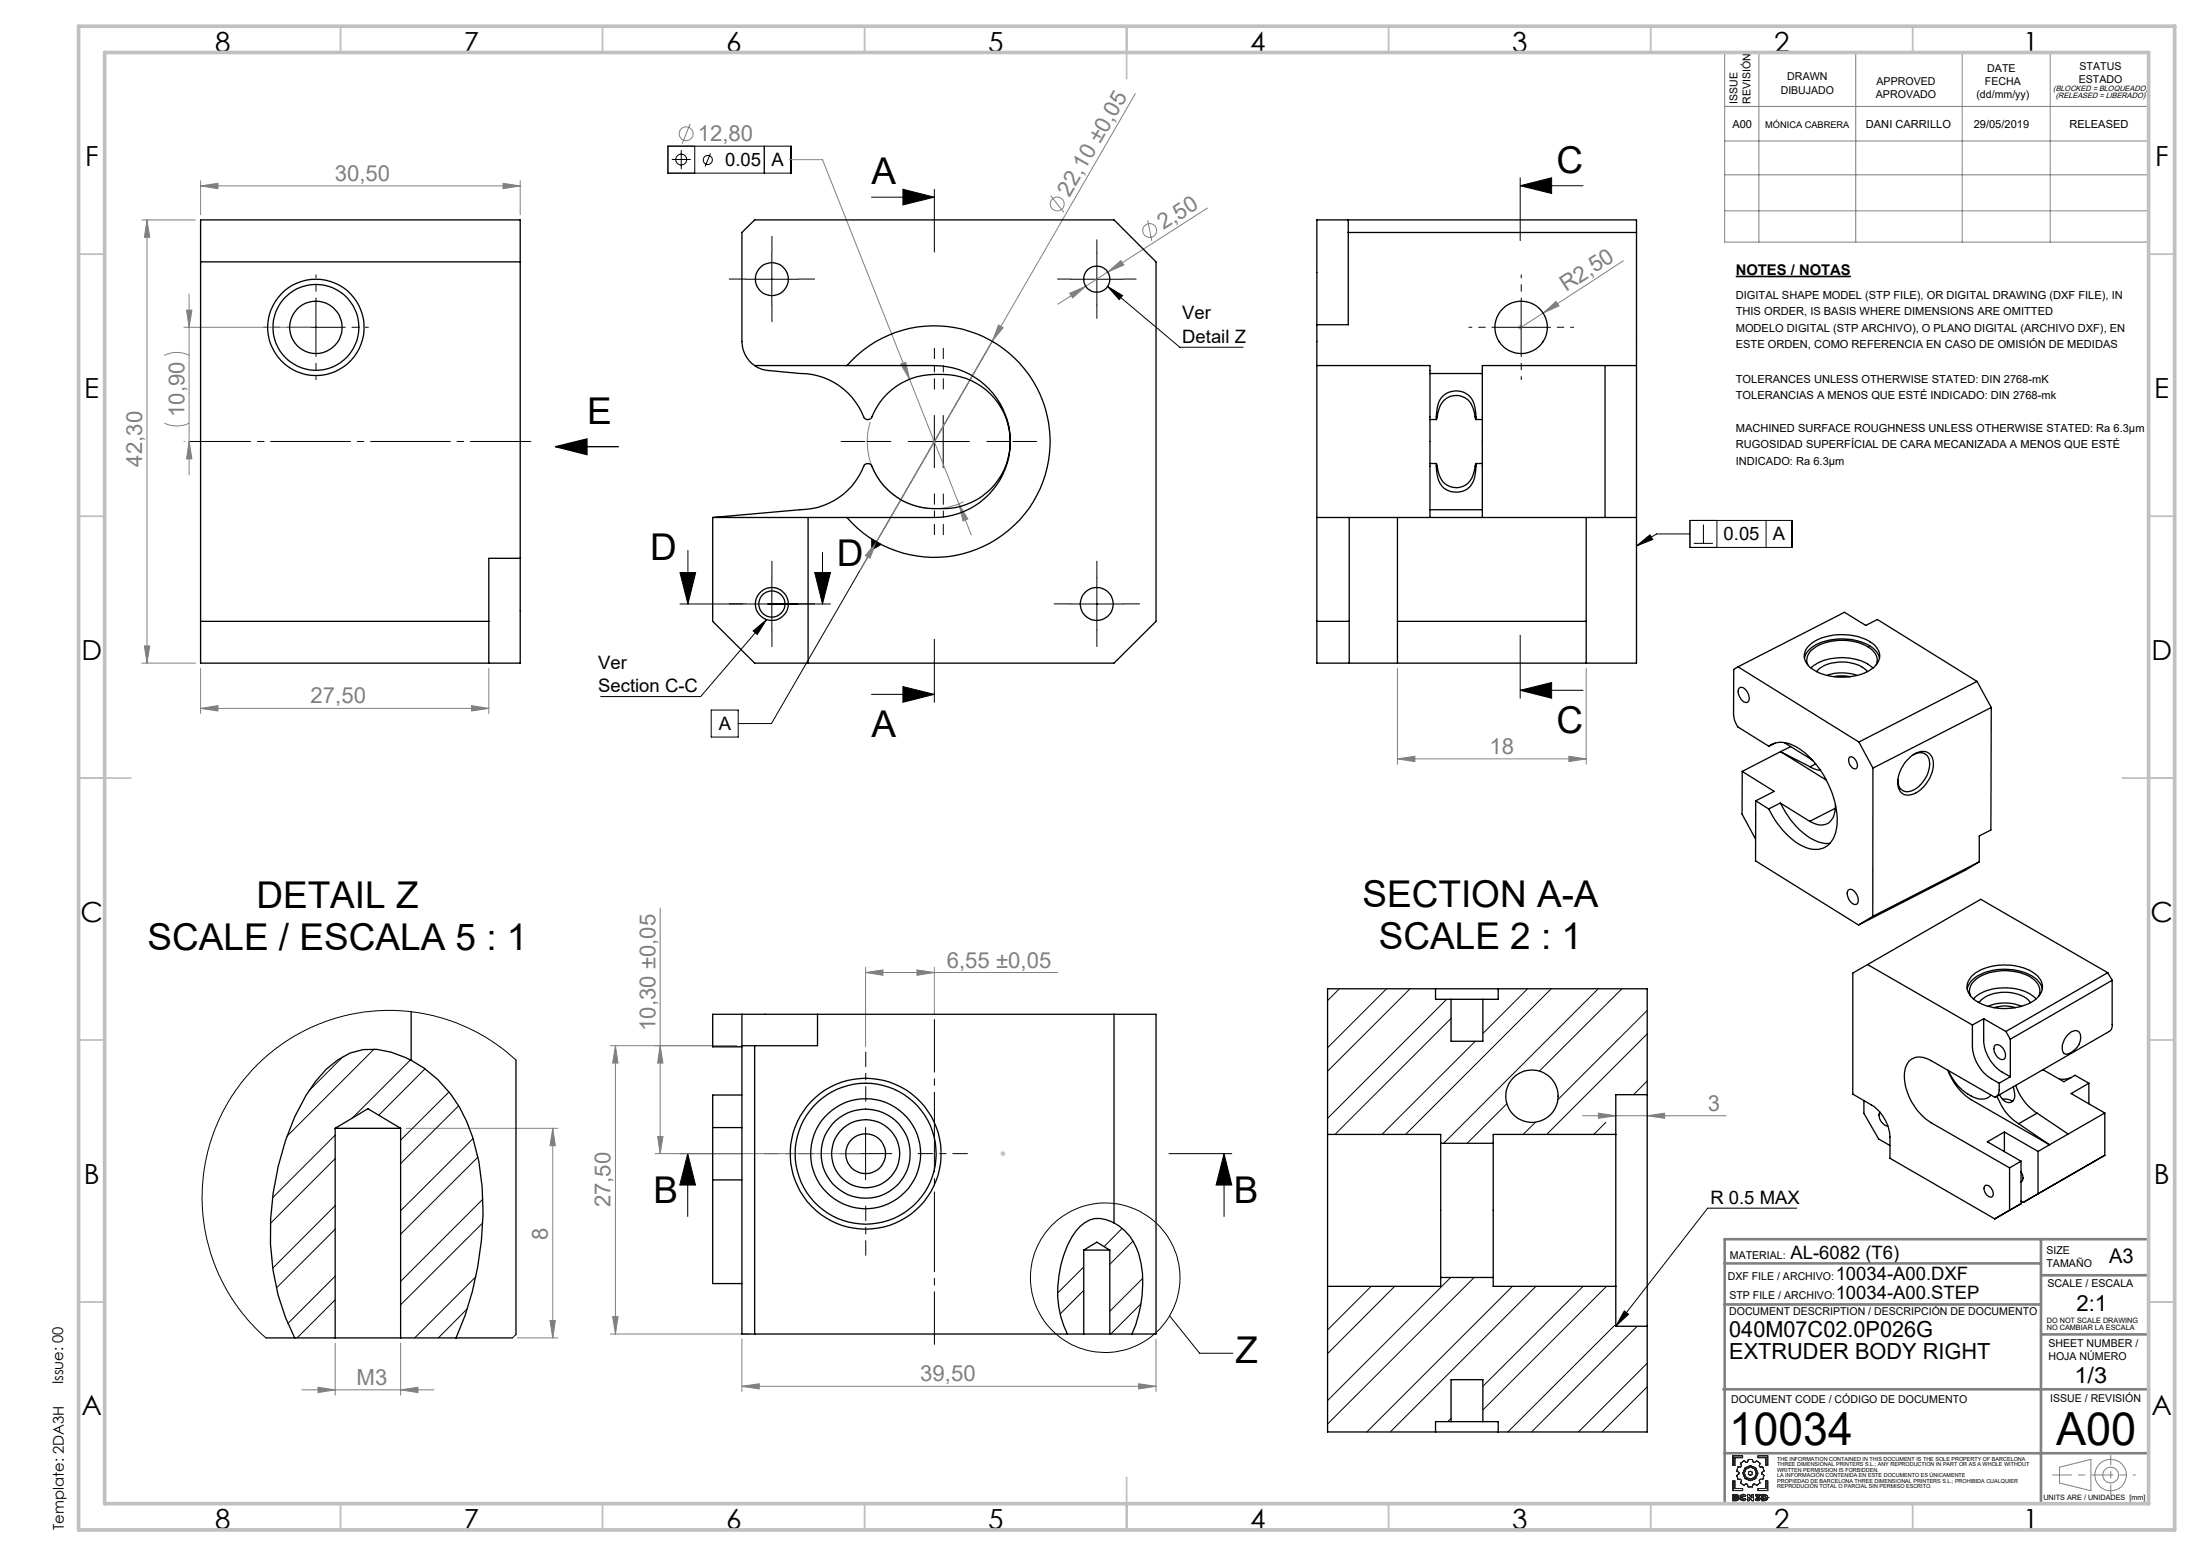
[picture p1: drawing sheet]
<svg xmlns="http://www.w3.org/2000/svg" width="420mm" height="297mm" viewBox="0 0 420 297" stroke-linecap="round" stroke-linejoin="round" font-family="sans-serif">
<path d="M331.2 52.8h22" fill="none" stroke="#000" stroke-width=".32"/>
<g fill="none" stroke="#808080" stroke-width=".19">
<path d="M216.6 17.9l-49.3 85.5M329.1 10h80.9v36.2h-80.9zM335.6 10v36.2M354.1 10v36.2M374.4 10v36.2M391.2 10v36.2M38.3 35.5l3.3-.5v1zM38.3 34.5v6.5M38.3 35.5h61M96 35l3.3 .5-3.3 .5zM99.3 34.5v6.5M131.7 23.6l-1.5 3.8"/>
<path d="M150.6 30.5h6.4l16.6 41.9M200.5 37.3l2.5 3.2M230.4 39.7l-19 12.2M329.1 20.3h80.9M329.1 26.9h80.9M329.1 33.4h80.9M27.1 42h10.2M28 42v84.6M28 42l.6 3.3h-1zM35.6 59.2h1l-.5 3.3zM36.1 56.1v34.5M204.1 56l3.1-1.4-2.5 2.3z"/>
<path d="M207.2 54.6l-5.3 3.5M211.4 51.9l2.5-2.2 .6 .9zM211.4 51.9l-4.2 2.7M219 42l.8 4M294.5 59.8l2.4-2.3 .6 .9zM294.5 59.8l-4.2 2.7M309.8 49.8l-15.3 10M329.1 40.2h80.9M31.4 67.8a5.2 5.2 0 0 1 4.7 0M35.1 62.5h24.2M171.9 69.5l.9-.4 .8 3.3zM173.6 72.4l9.4 23.8"/>
<path d="M189.3 65.2l-25.2 43.7M190.5 62.1l.9 .4-2.1 2.7zM31.4 80.7a5.2 5.2 0 0 0 4.7 0M35.1 84.3h.2M36.1 84.3l.5 3.3h-1zM166.1 80.5a12.8 12.8 0 0 0 3.9 13.5 12.8 12.8 0 0 0 13.9 1.8M183 96.2l1.7 2.9-.9 .3zM183 96.2l2.3 5.9M167.3 103.4l-1.3 3.1-.9-.5zM27.1 126.6h10.2M27.6 123.3h1l-.6 3.3zM38.3 135.2l3.3-.5v1z"/>
<path d="M38.3 127.6v8.6M38.3 135.2h55M90 134.7l3.3 .5-3.3 .5zM93.3 127.6v8.6M266.7 127.6v18.3M302.7 127.6v18.3M266.7 144.8l3.3-.4v1zM266.7 144.8h36M299.4 144.4l3.3 .4-3.3 .6zM126 173.3v46.9M116.5 199.6h24.1M117.4 199.6l.5 3.3h-1z"/>
<path d="M117.4 199.6v55M126 199.6l.5 3.3h-1zM165.2 185.6l3.3-.5v1.1zM165.2 184.6v15.2M165.2 185.6h36.6M175 185.1l3.3 .5-3.3 .6zM178.3 184.6v9M77.5 215.4h29M105.5 215.4l.5 3.3h-1zM105.5 215.4v40M125.5 216.9h1l-.5 3.3zM302 213h27.4"/>
<path d="M305 212.5l3.3 .5-3.3 .5zM314.3 213l3.3-.5v1zM125 220.2h39.2M64 256.4v9.9M76.4 256.4v9.9M98.7 255.4h7.8M105 252.1h1l-.5 3.3zM116.5 254.6h26.5M116.9 251.3h1l-.5 3.3zM141.6 255.6v10M220.6 255.6v10M57.6 265.3h25.2"/>
<path d="M60.7 264.8l3.3 .5-3.3 .5zM76.4 265.3l3.4-.5v1zM141.6 264.6l3.3-.5v1zM141.6 264.6h79M217.3 264.1l3.3 .5-3.3 .5zM393 280.1l6-1.6v6l-6-1.4z"/>
<circle cx="130.9" cy="25.5" r="1.32"/>
<circle cx="201.7" cy="38.9" r="1.32"/>
<circle cx="219.4" cy="44" r="1.33"/>
<circle cx="402.7" cy="281.6" r="3"/>
<circle cx="402.8" cy="281.5" r="1.49"/>
</g>
<g fill="none" stroke="#000" stroke-width=".19">
<path d="M127.5 27.9h23.5v5.2h-23.5zM128.2 30.4h3.6M130 28.6v3.7M132.6 27.9v5.2M135.6 29.3l-1.1 2.5M145.8 27.9v5.2M166.3 37.6h12M172.3 36.1l6 1.5-6 1.5zM178.3 36.1v12M290.1 35.5l6-1.6v3zM290.1 35.5h12M290.1 33.9v12"/>
<path d="M60.3 57.5v10M142.3 53.3h10M147.3 48.3v10M204.3 53.3h10M209.3 48.3v10M211.3 54.7l2.9 1.7-.6 .8zM211.3 54.7l13.8 11.6h12.1M290.3 57.5v10M55.3 62.5h10M178.3 79.3v10M180 79.3v10M285.3 62.5h10"/>
<path d="M173.3 84.3h11.7M322.5 99.3h19.4v5.2h-19.4zM327.6 99.3v5.2M337 99.3v5.2M129.8 109.3h3l-1.5 6zM129.8 115.3h12M131.3 105.1v10.2M142.3 115.3h16.2M146.3 118.3l-12.6 14.7h-19.1M147.3 110.3v10M155.5 109.3h3l-1.5 6zM157 105.4v9.9"/>
<path d="M166.3 102.9l1.8 1-1.8 1.1zM167.3 103.4l-20.1 34.7h-6.3M204.3 115.3h10M209.3 110.3v10M312.3 104.2l2.6-2.1 .5 .9zM322.5 101.9h-6.4l-3.8 2.3M323.2 103.7h3.6M325 100.1v3.6M135.7 135.5h5.2v5.2h-5.2zM143.7 120.4l2.6-2.1-1.8 2.8zM166.3 132.5h12M172.3 131.1l6 1.4-6 1.6z"/>
<path d="M178.3 122v12.1M290.1 131.8l6-1.5v3zM290.1 121.2v12.1M290.1 131.8h12M165.2 215.2v10M129.7 220.2h12M131.2 220.2l1.5 6h-3zM131.2 220.2v12M160.2 220.2h10M223.1 220.2h12M233.6 220.2l1.5 6h-3zM233.6 220.2v12"/>
<path d="M342.9 230.6h-17l-17.6 22.5M223.2 251.1l5.7 7.2h6.4M310 250.2l.8 .7-2.5 2.2z"/>
<circle cx="130" cy="30.5" r="1.04"/>
<circle cx="135.1" cy="30.5" r=".87"/>
<circle cx="210.9" cy="243.9" r="14.3"/>
</g>
<path d="M106 85.3l6-1.5v3zM106 85.3h12" fill="none" stroke="#000" stroke-width=".25"/>
<g fill="none" stroke="#191924" stroke-width=".19">
<path d="M330.7 277.9h1.8v.3h-1.5v1.5h-.3zM332.1 279.3l.7-.5 .4 .3 .3-.1 .1-.4h.8l.1 .4 .3 .1 .4-.3 .7 .5-.2 .5 .2 .2h.5l.2 .8-.4 .3v.2l.4 .3-.2 .8h-.5l-.2 .2 .1 .5-.6 .4-.4-.3-.3 .1-.1 .5h-.8l-.2-.5-.2-.1-.4 .3-.7-.4 .2-.5-.2-.2h-.5l-.2-.8 .4-.3v-.2l-.4-.3 .2-.8h.5l.2-.2zM335.5 277.9h1.8v1.8h-.3v-1.5h-1.5zM330.7 282.7h.3v1.4h1.5v.4h-1.8zM331 285.5l.4 .1-.4 .1zM331 286l.4 .1-.4 .1zM331.3 285.3l.3 .1 .1 .1M331.3 285.3h.2l.2 .2M331.3 285.3h-.6v1.2l.9-.1 .2-.3M331.4 285.6h.1M331.4 286.1h.1M331.7 285.5l-.2 .3 .3 .3"/>
<path d="M331.7 285.5h.1M331.8 286.1h.1M332 285.9l.2 .3 .4 .3 .6-.3M332 285.9l.1 .3 .2 .2 .5 .1 .4-.3M332 285.9h.1M332.4 285.9l.1 .2 .2 .1 .2-.2M332.4 285.9l.1 .2 .4-.1M332.4 285.9h.1M332.9 285.7l-.2-.2-.3 .1v.3M332.9 285.7l-.4-.1-.1 .3M332.9 286l.3 .2M333.2 285.5l-.5-.3-.5 .2-.2 .5"/>
<path d="M333.2 285.5l-.4-.3-.5 .1-.3 .6M333.2 285.5l-.3 .2M333.5 285.3h.3l.5 .6v-.6h.3v1.2h-.3l-.5-.7v.7h-.3zM335.1 286l.3 .2 .2-.1-.2 .1zM335.1 286l-.2 .2M335.5 284.1h1.5v-1.4h.3v1.8h-1.8zM335.6 286.1l-.4-.2v-.2l.3-.2h-.5v-.2h.8v.2l-.2 .2 .3 .4M335.6 286.1h.1M335.9 286.1l-.2 .3-.3 .1-.5-.3M335.9 286.1l-.2 .3-.4 .1-.4-.3M335.9 286.1h.1M336.2 285.3h.5l.5 .2 .2 .4-.3 .4-.9 .2z"/>
<path d="M336.6 285.5l.3 .1v.5h-.3zM337 285.9h.1M337.4 285.9h.1"/>
<circle cx="334" cy="281.2" r="1.14"/>
<circle cx="334" cy="281.2" r=".39"/>
<circle cx="334" cy="281.2" r="1.45"/>
</g>
<path d="M289.6 62.5h1M289.7 62.1l.7 .7M290.1 62v1M290.4 62.1l-.7 .7M177.8 84.3h1M177.9 83.9l.7 .7M178.3 83.8v1M178.6 83.9l-.7 .7M191 219.8l.7 .8M191.4 219.7v1M191.7 219.8l-.7 .8M190.9 220.2h1" fill="none" stroke="#c0c0c0" stroke-width=".19"/>
<path d="M36.3 84.3h65" fill="none" stroke="#000" stroke-width=".19" stroke-dasharray="15.2 1.3 1.3 1.3" stroke-dashoffset="3.7"/>
<path d="M60.3 57.5v-5M290.3 57.5v-5M55.3 62.5h-5M60.3 67.5v5M65.3 62.5h5M285.3 62.5h-5M290.3 67.5v5M295.3 62.5h5" fill="none" stroke="#000" stroke-width=".19" stroke-dasharray="15.2 1.3 1.3 1.3" stroke-dashoffset="14.6"/>
<g fill="none" stroke="#000" stroke-width=".19" stroke-dasharray="15.2 1.3 1.3 1.3">
<path d="M142.3 53.3h-3.1M147.3 48.3v-3.2M147.3 58.3v3.1M152.3 53.3h3.2M204.3 53.3h-2.5M209.3 48.3v-2.5M209.3 58.3v2.5M214.3 53.3h2.5M142.3 115.3h-3.1M147.3 110.3v-3.2M152.3 115.3h3.2M204.3 115.3h-3.1"/>
<path d="M209.3 110.3v-3.2M214.3 115.3h3.2M147.3 120.3v3.1M209.3 120.3v3.1"/>
</g>
<path d="M178.3 74.3v-7.8M180 74.3v-7.8M168.3 84.3h-7.8M170 84.3h-7.8M178.3 94.3v7.8M180 94.3v7.8M188.3 84.3h7.8M190 84.3h7.8" fill="none" stroke="#000" stroke-width=".19" stroke-dasharray="15.2 1.3 1.3 1.3" stroke-dashoffset="13.2"/>
<path d="M178.3 194.6v62" fill="none" stroke="#000" stroke-width=".19" stroke-dasharray="15.2 1.3 1.3 1.3" stroke-dashoffset="5.2"/>
<path d="M165.2 210.2v-9.4M155.2 220.2h-9.4M165.2 230.2v9.4M175.2 220.2h9.4" fill="none" stroke="#000" stroke-width=".19" stroke-dasharray="15.2 1.3 1.3 1.3" stroke-dashoffset="12.4"/>
<path d="M391.7 281.5h11.1" fill="none" stroke="#808080" stroke-width=".19" stroke-dasharray="15.2 1.3 1.3 1.3" stroke-dashoffset="11.6"/>
<path d="M402.8 281.5h4.7" fill="none" stroke="#808080" stroke-width=".19" stroke-dasharray="15.2 1.3 1.3 1.3" stroke-dashoffset="14.8"/>
<path d="M402.8 277.8v7.4" fill="none" stroke="#808080" stroke-width=".19" stroke-dasharray="15.2 1.3 1.3 1.3" stroke-dashoffset="13.4"/>
<path d="M329.1 236.5h80.9v50.5h-80.9zM389.5 236.5v50.5M329.1 249h60.4M329.1 241.2h60.4M389.5 243.4h20.5M389.5 254.7h20.5M328.9 265.2h81.1M329.1 277.4h80.9" fill="none" stroke="#808080" stroke-width=".5"/>
<g fill="none" stroke="#c0c0c0" stroke-width=".35">
<path d="M65 5v5M115 5v5M165 5v5M215 5v10M265 5v5M315 5v5M365 5v5M15 48.5h5M410 48.5h5M15 98.5h5M410 98.5h5M15 148.5h10"/>
<path d="M405 148.5h10M15 198.5h5M410 198.5h5M15 248.5h5M410 248.5h5M65 287v5M115 287v5M165 287v5M215 282v10M265 287v5M315 287v5M365 287v5"/>
</g>
<path d="M15 5h400v287h-400zM20 10h390v277h-390z" fill="none" stroke="#c0c0c0" stroke-width=".7"/>
<g fill="#000">
<path d="M106 85.3l6-1.5v3z"/>
<path d="M172.3 36.1l6 1.5-6 1.5zM172.3 131.1l6 1.4-6 1.6z"/>
<path d="M290.1 35.5l6-1.6v3zM290.1 131.8l6-1.5v3z"/>
<path d="M211.3 54.7l2.9 1.7-.6 .8zM143.7 120.4l2.6-2.1-1.8 2.8zM166.3 102.9l1.8 1-1.8 1.1zM312.3 104.2l2.6-2.1 .5 .9zM310 250.2l.8 .7-2.5 2.2z"/>
<path d="M155.5 109.3h3l-1.5 6zM129.8 109.3h3l-1.5 6zM233.6 220.2l1.5 6h-3zM131.2 220.2l1.5 6h-3z"/>
</g>
<g fill="#808080">
<path d="M294.5 59.8l2.4-2.3 .6 .9z"/>
<path d="M90 134.7l3.3 .5-3.3 .5zM38.3 135.2l3.3-.5v1z"/>
<path d="M299.4 144.4l3.3 .4-3.3 .6zM266.7 144.8l3.3-.4v1z"/>
<path d="M183 96.2l.8 3.2 .9-.3zM171.9 69.5l1.7 2.9-.8-3.3zM305 212.5l3.3 .5-3.3 .5zM314.3 213l3.3-.5v1z"/>
<path d="M60.7 264.8l3.3 .5-3.3 .5zM76.4 265.3l3.4-.5v1z"/>
<path d="M96 35l3.3 .5-3.3 .5zM38.3 35.5l3.3-.5v1z"/>
<path d="M175 185.1l3.3 .5-3.3 .6zM165.2 185.6l3.3-.5v1.1zM217.3 264.1l3.3 .5-3.3 .5zM141.6 264.6l3.3-.5v1z"/>
<path d="M204.1 56l.6 .9 2.5-2.3zM211.4 51.9l3.1-1.3-.6-.9z"/>
<path d="M167.3 103.4l-2.2 2.6 .9 .5zM190.5 62.1l-1.2 3.1 2.1-2.7z"/>
<path d="M35.6 59.2h1l-.5 3.3zM36.1 84.3l.5 3.3h-1zM28 42l.6 3.3h-1zM27.6 123.3h1l-.6 3.3z"/>
<path d="M126 199.6l.5 3.3h-1zM125.5 216.9h1l-.5 3.3z"/>
<path d="M117.4 199.6l.5 3.3h-1zM116.9 251.3h1l-.5 3.3zM105.5 215.4l.5 3.3h-1zM105 252.1h1l-.5 3.3z"/>
</g>
<g fill="none" stroke="#000" stroke-width=".25">
<path d="M38.3 42h61v84.6h-61zM38.3 50h61M257.3 42v20h-6M257.3 44.4h55M144 69.8a5.6 5.6 0 0 1-2.4-4.6v-20.8l2.4-2.4h68.6l8 8v68.6l-8 8h-68.6l-8-8v-19.8M144 69.8h34.3a14.5 14.5 0 0 1 14.5 14.5 14.5 14.5 0 0 1-14.5 14.5h-42.3M144 69.8a5 5 0 0 0 2.7 .9l6 .6a13.3 13.3 0 0 1 12.3 8.6l.4 .2 .8-.2a13.3 13.3 0 0 1 13.8-8.4 12.8 12.8 0 0 1 12.8 12.8 12.8 12.8 0 0 1-12.8 12.8 13.2 13.2 0 0 1-13.8-8.4l-.4-.2a.83 .83 0 0 0-1 .5 13.1 13.1 0 0 1-12.1 8.3l-16.7 1.5M161.6 69.8a22.1 22.1 0 0 1 31.9-1.5 22.1 22.1 0 0 1 0 32 22.1 22.1 0 0 1-31.9-1.5M251.3 62v-20h61v27.8M251.3 69.8h21.6v1.5M251.3 62v7.8M251.3 69.8v29"/>
<path d="M272.9 71.3v8.8M272.9 71.3h10M282.9 71.3v8.8M306.3 69.8v29M312.3 69.8h-29.4v1.5M312.3 69.8v29M154.2 98.8v27.8M251.3 98.8v27.8h61v-27.8M251.3 98.8h61M257.5 98.8v27.8M266.7 98.8v27.8M272.9 88.5v8.8"/>
<path d="M272.9 80.1v8.4M272.9 88.5h1.2M272.9 80.1h1.2M272.9 97.3h10M272.9 97.3v1.5M274.1 88.5a8.5 8.5 0 0 0 .9 4.1 3.7 3.7 0 0 0 4.2 1.1 3.7 3.7 0 0 0 2.4-3.6l.1-1.6M274.1 80.1v-.4a5.9 5.9 0 0 1 1.3-4.1 3.6 3.6 0 0 1 3.9-.7 3.6 3.6 0 0 1 2.2 3.3l.2 1.9M274.1 88.5l.1 .4a4.1 4.1 0 0 0 2.9 4.1 3.4 3.4 0 0 0 4.2-3l.3-1.5h1.3M274.1 80.1l.1-.3a4.4 4.4 0 0 1 2.5-4.1 3.4 3.4 0 0 1 4.5 2.7l.5 1.7M281.7 80.1h1.2M282.9 88.5v8.8M282.9 80.1v8.4"/>
<path d="M282.9 97.3v1.5M302.7 98.8v27.8M38.3 118.6h55M99.3 106.6h-6v20M251.3 118.6h6.2M266.7 118.6h36M331.6 127.3l-.8 .5v8.5a4.4 4.4 0 0 0 .8 2.4l5.9 3.7M331.6 127.3l23.1 14.3M331.6 127.3l20.4-10.4 4 2.5 2.2-1.2 19.1 11.9M331.9 131.3a1.3 1.3 0 0 1 1.7 1 1.17 1.17 0 0 1-.3 1.8 2.12 2.12 0 0 1-1.5-2.7zM344.3 125.6a5.4 5.4 0 0 1 4.6-3.4 10.6 10.6 0 0 1 8.6 1.6l.8 .9 .4 .9M344.9 126.9a2.79 2.79 0 0 1 1.7-3.5 10.3 10.3 0 0 1 10.6 .6 2.49 2.49 0 0 1 .8 2.9"/>
<path d="M345.4 123.1a10.6 10.6 0 0 1 10.1-1.3 4.4 4.4 0 0 1 3.2 3 3.6 3.6 0 0 1-2.6 3.5 11 11 0 0 1-10.7-.9 2.65 2.65 0 0 1 0-4.3zM345.6 127.5a9.8 9.8 0 0 1 9.1-1.5l1.4 .5 1.3 1M346.6 128.2a6.2 6.2 0 0 1 5.3-1.8 6 6 0 0 1 4.4 1.8M348.6 128.9a9 9 0 0 1 5.8 0M349.9 129.1l1.1-.1 2.1 .1M377.3 130.1l-22.6 11.5M377.3 130.1l2.7 4.9M380 135l-22.6 11.6M380 135l-.1 23.4-2.2 1.2v4.9M332.5 147.2l6.1 3.9-3.6 1.8M332.5 147.2l-.1 8.2 2.6 4.8M335 152.9v11.4l19.6 12.3"/>
<path d="M335 152.9l2.5 1.5M337.5 142.4a4.4 4.4 0 0 1 5.1 0 17.5 17.5 0 0 1 8 15 4.8 4.8 0 0 1-3.1 4.6 7.1 7.1 0 0 1-6.4-2.5 18.6 18.6 0 0 1-3.6-5.1M338.7 141.8l-1.2 .6M339.7 153.3a14.4 14.4 0 0 0 7.4 7.5l1 .2h1.1M339.7 153.3l-2.2 1.1M339.7 153.3l5.6 3.5M339.8 143.5l8.7 5.4M339.8 143.5l5.6 2.9M339.8 143.5l-7.3 3.7M340.5 141.7l5.4 3.5M341.7 142.5l-1.9 1M345.4 146.4l.7 .4 1.2 .2"/>
<path d="M346.5 145.8l-1.1 .6M350.2 153.6a3.7 3.7 0 0 1-1.6 3.7 3.4 3.4 0 0 1-3.3-.5M350.2 154.3l-4.9 2.5M352.9 144.6a.79 .79 0 0 1 1.1 .4 1.11 1.11 0 0 1 0 1.8 1.61 1.61 0 0 1-1.1-2.2zM354.7 141.6l2.7 5M357.4 146.6v28.3M364.2 144.8a3.2 3.2 0 0 1 3.8-1.1 3.3 3.3 0 0 1 .6 4 6.2 6.2 0 0 1-4.1 4 1.99 1.99 0 0 1-2.4-2.2 6.8 6.8 0 0 1 2.1-4.7zM365.1 144.1a1.92 1.92 0 0 1 2.2-.2 1.92 1.92 0 0 1 .9 1.9 5.7 5.7 0 0 1-4 5.3 1.87 1.87 0 0 1-2-2.3M352.7 169.9a1.3 1.3 0 0 1 1.7 .9 1.17 1.17 0 0 1-.3 1.8 2.06 2.06 0 0 1-1.5-2.6zM357.4 174.9l-2.8 1.7M377.7 164.5l-20.3 10.4M377.7 164.5l-2.7 1.6-20.4 10.5"/>
<path d="M78.5 193.1v9.3M141.6 193.6v61h65.2M144 199.6v55M156 193.6h-20v6.2h5.6M156 193.6h64.6v61h-8.8M156 193.6v6h-14.4M212.6 193.6v39.8M273.9 188.7h12M273.9 188.7h-20.6v27.8M273.9 188.7v2h3M276.9 190.7h6.1M276.9 190.7v8.1h6.1v-8.1"/>
<path d="M285.9 188.7h28.4v20.2M285.9 188.7v2h-2.9M356.4 184.1l20 11.5M375.4 188.8a4.3 4.3 0 0 1 3.2-3.1 10.7 10.7 0 0 1 10.1 1.3l.7 .9 .3 .9M376 190.1a2.77 2.77 0 0 1 1.4-3.4 10.1 10.1 0 0 1 10.6 .2 2.77 2.77 0 0 1 1.1 3.2M376.2 186.3a10.2 10.2 0 0 1 9.6-1.7 5 5 0 0 1 3.9 3.5 3.9 3.9 0 0 1-2.7 3.5 11 11 0 0 1-10.3-.8 2.8 2.8 0 0 1-.5-4.5zM376.4 195.6v4.1a7.9 7.9 0 0 0 3.5 6.2l1.6 .9M376.6 190.7a9.4 9.4 0 0 1 8.9-1.8 6.2 6.2 0 0 1 3 1.8M377.6 191.4a7.1 7.1 0 0 1 7.7-1.5 3.7 3.7 0 0 1 2.2 1.5M378.5 194.4v4.1a7.8 7.8 0 0 0 3.6 6.1l1.5 .9M378.5 194.4l4.3 2.5M378.5 194.4l-2.1 1.2"/>
<path d="M379.3 192.1a8.4 8.4 0 0 1 6.5 0M380.5 192.3a6.9 6.9 0 0 1 4.1 0M380.6 199.6a1.12 1.12 0 0 1 1.7 .6 1.39 1.39 0 0 1 0 2 1.9 1.9 0 0 1-1.8-2zM382.8 196.9l.8 1.5M383.6 198.4v7.1M394.4 197.7a1.78 1.78 0 0 1 2.3-.8 2.68 2.68 0 0 1-1 3.7 1.39 1.39 0 0 1-1.9 .4 3 3 0 0 1 .6-3.3zM402.2 185.7l-24.2-14-24.4 14v23.1l3.5 2.1a7.9 7.9 0 0 1 3.5 6.1v4.1l20 11.6M402.2 185.7l-19.4 11.2M402.2 185.7l.8 1.4M403 187.1v8.8l-.2 .7-.2 .2-21.7 12.5M403 187.1l-19.4 11.3M64 215.4h12.4"/>
<path d="M64 215.4l6.2-3.8 6.2 3.8M64 215.4v40M76.4 215.4v40M78.5 202.4a24.5 24.5 0 0 1 11.7 14.6 51.2 51.2 0 0 1 1 24.8l-1.1 4.7-1.3 4.6-1.8 4.3M78.5 202.4a16.4 16.4 0 0 0-9.2-2.1 14.7 14.7 0 0 0-9.1 6.1 42.4 42.4 0 0 0-7.1 16.2 48.7 48.7 0 0 0 1.4 28.9l1.7 3.9M98.5 202.3v52.4M136 215.2h5.6M141.6 209h-5.6v36h5.6M253.3 216.5v29M253.3 216.5h21.6v1.7M274.9 218.2v25.6M274.9 218.2h10"/>
<path d="M284.9 218.2v25.6M308.3 216.5v29M308.3 216.5h-23.4v1.7M314.3 208.9v44.2M314.3 208.9h-6v7.6M355.7 210.1v2.4l2.8 4.9 2.1 1.2M358.7 212.3a2.04 2.04 0 0 0 1.5 2.6M371.7 204.3a11.6 11.6 0 0 0 4.4 5.6l15 8.6M371.8 204.3a8.6 8.6 0 0 0 6.2 5.5l1.3-.3 .6-.4M381.1 209.2a9.7 9.7 0 0 0 4.1 5.3M381.5 206.8v1.3a1.33 1.33 0 0 1-.9 1.3l-12.1-6.9a3.3 3.3 0 0 0-4.2 .1 6.4 6.4 0 0 0-.2 6.2 11.2 11.2 0 0 0 4.4 5.5l15 8.6M382.1 209.8a2.78 2.78 0 0 1 2 .4"/>
<path d="M382.5 216.1l6.4 3.7M382.5 216.1l-3.3 1.8 6.5 3.7M382.5 216.1v3.7M383.6 205.5l-2.1 1.3M384.2 207.5l.2 1a1.33 1.33 0 0 1-.1 1.3 1.33 1.33 0 0 1-1.2 .6l-.8-.4-.7-1.1M384.6 207.2a10.5 10.5 0 0 0 4.1 5.3M385.2 214.5l5.9 4M388.7 212.5l-3.5 2M388.7 212.5l6 4M388.9 219.8v8.1M389.9 204.2l3.9 2.3 2.2-1.3 2.6 1.6M391.1 218.5l-2.2 1.3"/>
<path d="M395.2 205.7l-1.1 .3h-1.1M398.6 206.8l-3.4 1.9 6.4 3.7M398.6 206.8v3.9M401.6 212.4l-10.5 6.1M401.6 212.4v8.1l-12.7 7.4M136 225.2h5.6M206.8 238.6h5M206.8 238.6l2.5-1.5 2.5 1.5M206.8 238.6v16M211.8 238.6v16M212.6 233.4a10.1 10.1 0 0 1 5.1 7.7 23.8 23.8 0 0 1-1.7 13.5M212.6 233.4a5.1 5.1 0 0 0-7.3 1.6 20.6 20.6 0 0 0-2.3 18l.7 1.6"/>
<path d="M378.7 226.4a1.07 1.07 0 0 1 1.5 .8 .79 .79 0 0 1-.4 1.3 1.64 1.64 0 0 1-1.1-2.1zM383.5 222.9v8.1M383.5 231l-2.9 1.7M385.7 223.7a1.32 1.32 0 0 1 0 1.9M385.7 221.6l-2.2 1.3M385.7 221.6v8.2M385.7 229.8l-2.2 1.2M385.7 229.3l.4 .2M385.7 229.8l-5.1 2.9M388.9 227.9l-2.8 1.6M398.8 222.1l-12.7 7.4M50.7 255.4h13.3"/>
<path d="M64 255.4h12.4M76.4 255.4h21.4M206.8 254.6h5M253.3 245.5v27.8h20.6M274.9 243.8v1.7h-21.6M274.9 243.8h10M284.9 243.8v1.7h23.4M308.3 245.5v7.6h6M314.3 253.1v20.2h-28.4M273.9 273.3h12M276.9 271.4h6.1M276.9 271.4h-3v1.9"/>
<path d="M276.9 271.4v-8.1h6.1v8.1M283 271.4h2.9v1.9"/>
<circle cx="147.3" cy="53.3" r="3.2"/>
<circle cx="209.3" cy="53.3" r="2.49"/>
<circle cx="60.3" cy="62.5" r="8.2"/>
<circle cx="60.3" cy="62.5" r="9.2"/>
<circle cx="60.3" cy="62.5" r="5"/>
<circle cx="290.3" cy="62.5" r="5"/>
<circle cx="147.3" cy="115.3" r="3.1"/>
<circle cx="147.3" cy="115.3" r="2.49"/>
<circle cx="209.3" cy="115.3" r="3.1"/>
<circle cx="292.3" cy="209.2" r="5"/>
<circle cx="165.2" cy="220.2" r="10.5"/>
<circle cx="165.2" cy="220.2" r="14.4"/>
<circle cx="165.2" cy="220.2" r="8.5"/>
<circle cx="165.2" cy="220.2" r="3.8"/>
<circle cx="165.2" cy="220.2" r="13.5"/>
<circle cx="165.2" cy="220.2" r="6.5"/>
</g>
<g fill="none" stroke="#000" stroke-width=".19">
<path d="M255.6 188.7l-2.3 2.3M264.6 188.7l-11.3 11.3M269.1 188.7l-15.8 15.8M276 190.7l-22.7 22.8M276.9 194.4l-22.2 22.1M281.5 198.8l-17.8 17.7M291.5 188.7l-8.5 8.6M296 188.7l-27.8 27.8M305 188.7l-29.5 29.5M309.5 188.7l-15.7 15.7M314.3 192.9l-17 17M314.3 197.3l-19.2 19.2"/>
<path d="M64 216.7l-12 11.9M65.5 201.6l-6.6 6.6M71.4 200.2l-16.6 16.7M78.3 202.3l-11.1 11.1M81.1 204l-8.8 8.9M85.7 208.4l-9.3 9.2M87.5 211.1l-11.1 11M90.3 217.3l-13.9 13.8M98.5 202.3l-2.5-2-3-2.1-2.6-1.5-3.4-1.5-3.9-1.2-3.1-.7-2.8-.3-3.8-.1-3.5 .2-3.9 .7-3.1 .9-3.7 1.5-2.9 1.5-3.5 2.3-2.5 2.1-2.1 2-2.2 2.7-1.7 2.4-1.9 3.2-1.7 3.9-1 3.3-.7 3.5-.4 3.1v4.1l.5 4.2 .4 2.4 1.3 4 1.5 3.5 1.9 3.5 2 2.8 2.3 2.6 2.2 2.1M287.5 210.7l-7.5 7.5M293 214.2l-2.3 2.3M306.4 214.2l-2.3 2.3"/>
<path d="M314.3 206.3l-2.6 2.6M64 230.1l-12 12M64 221.2l-12.4 12.3M64 234.6l-11.3 11.2M91.2 220.9l-14.8 14.7M92.1 233.4l-15.7 15.7M92.1 228.9l-15.7 15.7M214.1 234.5l-3.4 3.4M216.2 236.9l-4.4 4.4M64 243.6l-9.1 9M64 248.1l-7.3 7.3M89.2 249.8l-5.6 5.6"/>
<path d="M90.8 243.7l-11.7 11.7M98.5 254.7l-.7 .7M206.8 241.8l-5 5M206.8 246.3l-4.5 4.5M217.7 248.8l-5.8 5.8M218.1 244l-6.3 6.3M261.7 245.5l-8.4 8.4M266.1 245.5l-12.8 12.9M276.8 243.8l-23.5 23.5M281.3 243.8l-28 28M288.6 245.5l-27.8 27.8M293.1 245.5l-27.8 27.8"/>
<path d="M302.1 245.5l-19.1 19.1M306.6 245.5l-23.6 23.6M308.1 253l-20.4 20.3M312.4 253.1l-20.2 20.2M276.9 270.7l-.6 .7M314.3 260.2l-13.1 13.1M314.3 264.7l-8.6 8.6"/>
</g>
<g font-size="8.7">
<text x="330" y="275.9">10034</text>
<text x="392.3" y="275.9">A00</text>
</g>
<g font-size="7.1">
<text x="166.3" y="35.1">A</text>
<text x="297" y="32.9">C</text>
<text x="112" y="80.8">E</text>
<text x="124.1" y="106.9">D</text>
<text x="159.7" y="108">D</text>
<text x="166.3" y="140.6">A</text>
<text x="297" y="139.8">C</text>
<text x="48.9" y="173.3">DETAIL Z</text>
<text x="260" y="173.1">SECTION A-A</text>
<text x="28.1" y="181.3">SCALE / ESCALA 5 : 1</text>
<text x="263.1" y="181.1">SCALE 2 : 1</text>
<text x="124.7" y="229.7">B</text>
<text x="235.5" y="229.7">B</text>
<text x="235.8" y="260.2">Z</text>
</g>
<g font-size="5.3">
<text x="41" y="9.9">8</text>
<text x="88.5" y="9.9">7</text>
<text x="138.5" y="9.9">6</text>
<text x="188.5" y="9.9">5</text>
<text x="238.5" y="9.9">4</text>
<text x="288.5" y="9.9">3</text>
<text x="338.5" y="9.9">2</text>
<text x="386" y="9.9">1</text>
<text x="16.2" y="31.7">F</text>
<text x="411.2" y="31.7">F</text>
<text x="16.1" y="75.9">E</text>
<text x="411.1" y="75.9">E</text>
<text x="15.5" y="125.9">D</text>
<text x="410.5" y="125.9">D</text>
<text x="15.4" y="175.9">C</text>
<text x="410.4" y="175.9">C</text>
<text x="16" y="225.9">B</text>
<text x="411" y="225.9">B</text>
<text x="15.5" y="270.2">A</text>
<text x="410.5" y="270.2">A</text>
<text x="41" y="291.9">8</text>
<text x="88.5" y="291.9">7</text>
<text x="138.5" y="291.9">6</text>
<text x="188.5" y="291.9">5</text>
<text x="238.5" y="291.9">4</text>
<text x="288.5" y="291.9">3</text>
<text x="338.5" y="291.9">2</text>
<text x="386" y="291.9">1</text>
</g>
<g font-size="4.2" fill="#808080">
<text x="133.1" y="26.9">12,80</text>
<text x="63.9" y="34.5">30,50</text>
<text x="204.1" y="37.7" transform="rotate(-60 204.1 37.7)">22,10 ±0,05</text>
<text x="222" y="44" transform="rotate(-33 222 44)">2,50</text>
<text x="298.8" y="55.8" transform="rotate(-33 298.8 55.8)">R2,50</text>
<text x="35.2" y="79.6" transform="rotate(-90 35.2 79.6)">10,90</text>
<text x="27.1" y="89" transform="rotate(-90 27.1 89)">42,30</text>
<text x="59.3" y="134.2">27,50</text>
<text x="284.3" y="143.9">18</text>
<text x="180.7" y="184.7">6,55 ±0,05</text>
<text x="125.1" y="196.8" transform="rotate(-90 125.1 196.8)">10,30 ±0,05</text>
<text x="325.9" y="212">3</text>
<text x="116.5" y="230.5" transform="rotate(-90 116.5 230.5)">27,50</text>
<text x="104.5" y="236.7" transform="rotate(-90 104.5 236.7)">8</text>
<text x="175.6" y="263.6">39,50</text>
<text x="68" y="264.3">M3</text>
</g>
<g font-size="4.2">
<text x="396.2" y="250.3">2:1</text>
<text x="330" y="255.2">040M07C02.0P026G</text>
<text x="330" y="259.5">EXTRUDER BODY RIGHT</text>
<text x="395.8" y="264">1/3</text>
</g>
<text font-size="3.9" x="402.5" y="241.1">A3</text>
<g font-size="3.5">
<text x="138.4" y="31.6">0.05</text>
<text x="147.2" y="31.6">A</text>
<text x="225.6" y="60.9">Ver</text>
<text x="225.6" y="65.4">Detail Z</text>
<text x="328.9" y="103.1">0.05</text>
<text x="338.3" y="103.1">A</text>
<text x="114.2" y="127.6">Ver</text>
<text x="114.2" y="132.2">Section C-C</text>
<text x="137.1" y="139.3">A</text>
<text x="326.4" y="229.8">R 0.5 MAX</text>
<text x="341.7" y="240.4">AL-6082 (T6)</text>
<text x="350.3" y="244.3">10034-A00.DXF</text>
<text x="350.3" y="247.9">10034-A00.STEP</text>
</g>
<g font-size="2.8">
<text x="331.2" y="52.5">NOTES / NOTAS</text>
<text x="12.1" y="264.2" transform="rotate(-90 12.1 264.2)">Issue: 00</text>
<text x="12.2" y="292" transform="rotate(-90 12.2 292)">Template: 2DA3H</text>
</g>
<g font-size="2.1">
<text x="339.8" y="17.9">DIBUJADO</text>
<text x="341.1" y="15.4">DRAWN</text>
<text x="358.1" y="16.3">APPROVED</text>
<text x="378.8" y="16.3">FECHA</text>
<text x="379.2" y="13.8">DATE</text>
<text x="396.7" y="15.8">ESTADO</text>
<text x="396.8" y="13.3">STATUS</text>
<text x="331.5" y="19.8" transform="rotate(-90 331.5 19.8)">ISSUE</text>
<text x="334" y="19.8" transform="rotate(-90 334 19.8)">REVISIÓN</text>
<text x="357.9" y="18.8">APROVADO</text>
<text x="377.1" y="18.8">(dd/mm/yy)</text>
<text x="330.6" y="24.3">A00</text>
<text x="356.1" y="24.4">DANI CARRILLO</text>
<text x="376.6" y="24.4">29/05/2019</text>
<text x="394.9" y="24.4">RELEASED</text>
<text x="331.2" y="57.1">DIGITAL SHAPE MODEL (STP FILE), OR DIGITAL DRAWING (DXF FILE), IN</text>
<text x="331.2" y="60.2">THIS ORDER, IS BASIS WHERE DIMENSIONS ARE OMITTED</text>
<text x="331.2" y="63.3">MODELO DIGITAL (STP ARCHIVO), O PLANO DIGITAL (ARCHIVO DXF), EN</text>
<text x="331.2" y="66.4">ESTE ORDEN, COMO REFERENCIA EN CASO DE OMISIÓN DE MEDIDAS</text>
<text x="331.2" y="73.1">TOLERANCES UNLESS OTHERWISE STATED: DIN 2768-mK</text>
<text x="331.2" y="76.2">TOLERANCIAS A MENOS QUE ESTÉ INDICADO: DIN 2768-mk</text>
<text x="331.2" y="82.5">MACHINED SURFACE ROUGHNESS UNLESS OTHERWISE STATED: Ra 6.3µm</text>
<text x="331.2" y="85.6">RUGOSIDAD SUPERFÍCIAL DE CARA MECANIZADA A MENOS QUE ESTÉ</text>
<text x="331.2" y="88.7">INDICADO: Ra 6.3µm</text>
<text x="390.5" y="239.4">SIZE</text>
<text x="329.7" y="244.3">DXF FILE / ARCHIVO:</text>
<text x="330.1" y="240.4">MATERIAL:</text>
<text x="390.5" y="241.9">TAMAÑO</text>
<text x="390.7" y="245.6">SCALE / ESCALA</text>
<text x="330" y="251">DOCUMENT DESCRIPTION / DESCRIPCIÓN DE DOCUMENTO</text>
<text x="330" y="247.9">STP FILE / ARCHIVO:</text>
<text x="390.9" y="257.1">SHEET NUMBER /</text>
<text x="390.9" y="259.6">HOJA NÚMERO</text>
<text x="330.3" y="267.7">DOCUMENT CODE / CÓDIGO DE DOCUMENTO</text>
<text x="391.2" y="267.5">ISSUE / REVISIÓN</text>
</g>
<text font-size="1.8" x="336.8" y="24.4">MÓNICA CABRERA</text>
<g font-size="1.5">
<text x="391.8" y="17.4">(BLOCKED = BLOQUEADO)</text>
<text x="392.3" y="18.8">(RELEASED = LIBERADO)</text>
</g>
<g font-size="1.4">
<text x="390.6" y="252.5">DO NOT SCALE DRAWING</text>
<text x="390.6" y="253.9">NO CAMBIAR LA ESCALA</text>
<text x="389.9" y="286.3">UNITS ARE / UNIDADES [mm]</text>
</g>
<g font-size="1.1">
<text x="339.1" y="278.8">THE INFORMATION CONTAINED IN THIS DOCUMENT IS THE SOLE PROPERTY OF BARCELONA</text>
<text x="339.1" y="279.9">THREE DIMENSIONAL PRINTERS S.L.; ANY REPRODUCTION IN PART OR AS A WHOLE WITHOUT</text>
<text x="339.1" y="280.9">WRITTEN PERMISSION IS FORBIDDEN.</text>
<text x="339.1" y="282">LA INFORMACIÓN CONTENIDA EN ESTE DOCUMENTO ES ÚNICAMENTE</text>
<text x="339.1" y="283">PROPIEDAD DE BARCELONA THREE DIMENSIONAL PRINTERS S.L.; PROHIBIDA CUALQUIER</text>
<text x="339.1" y="284.1">REPRODUCIÓN TOTAL O PARCIAL SIN PERMISO ESCRITO.</text>
</g>
</svg>
